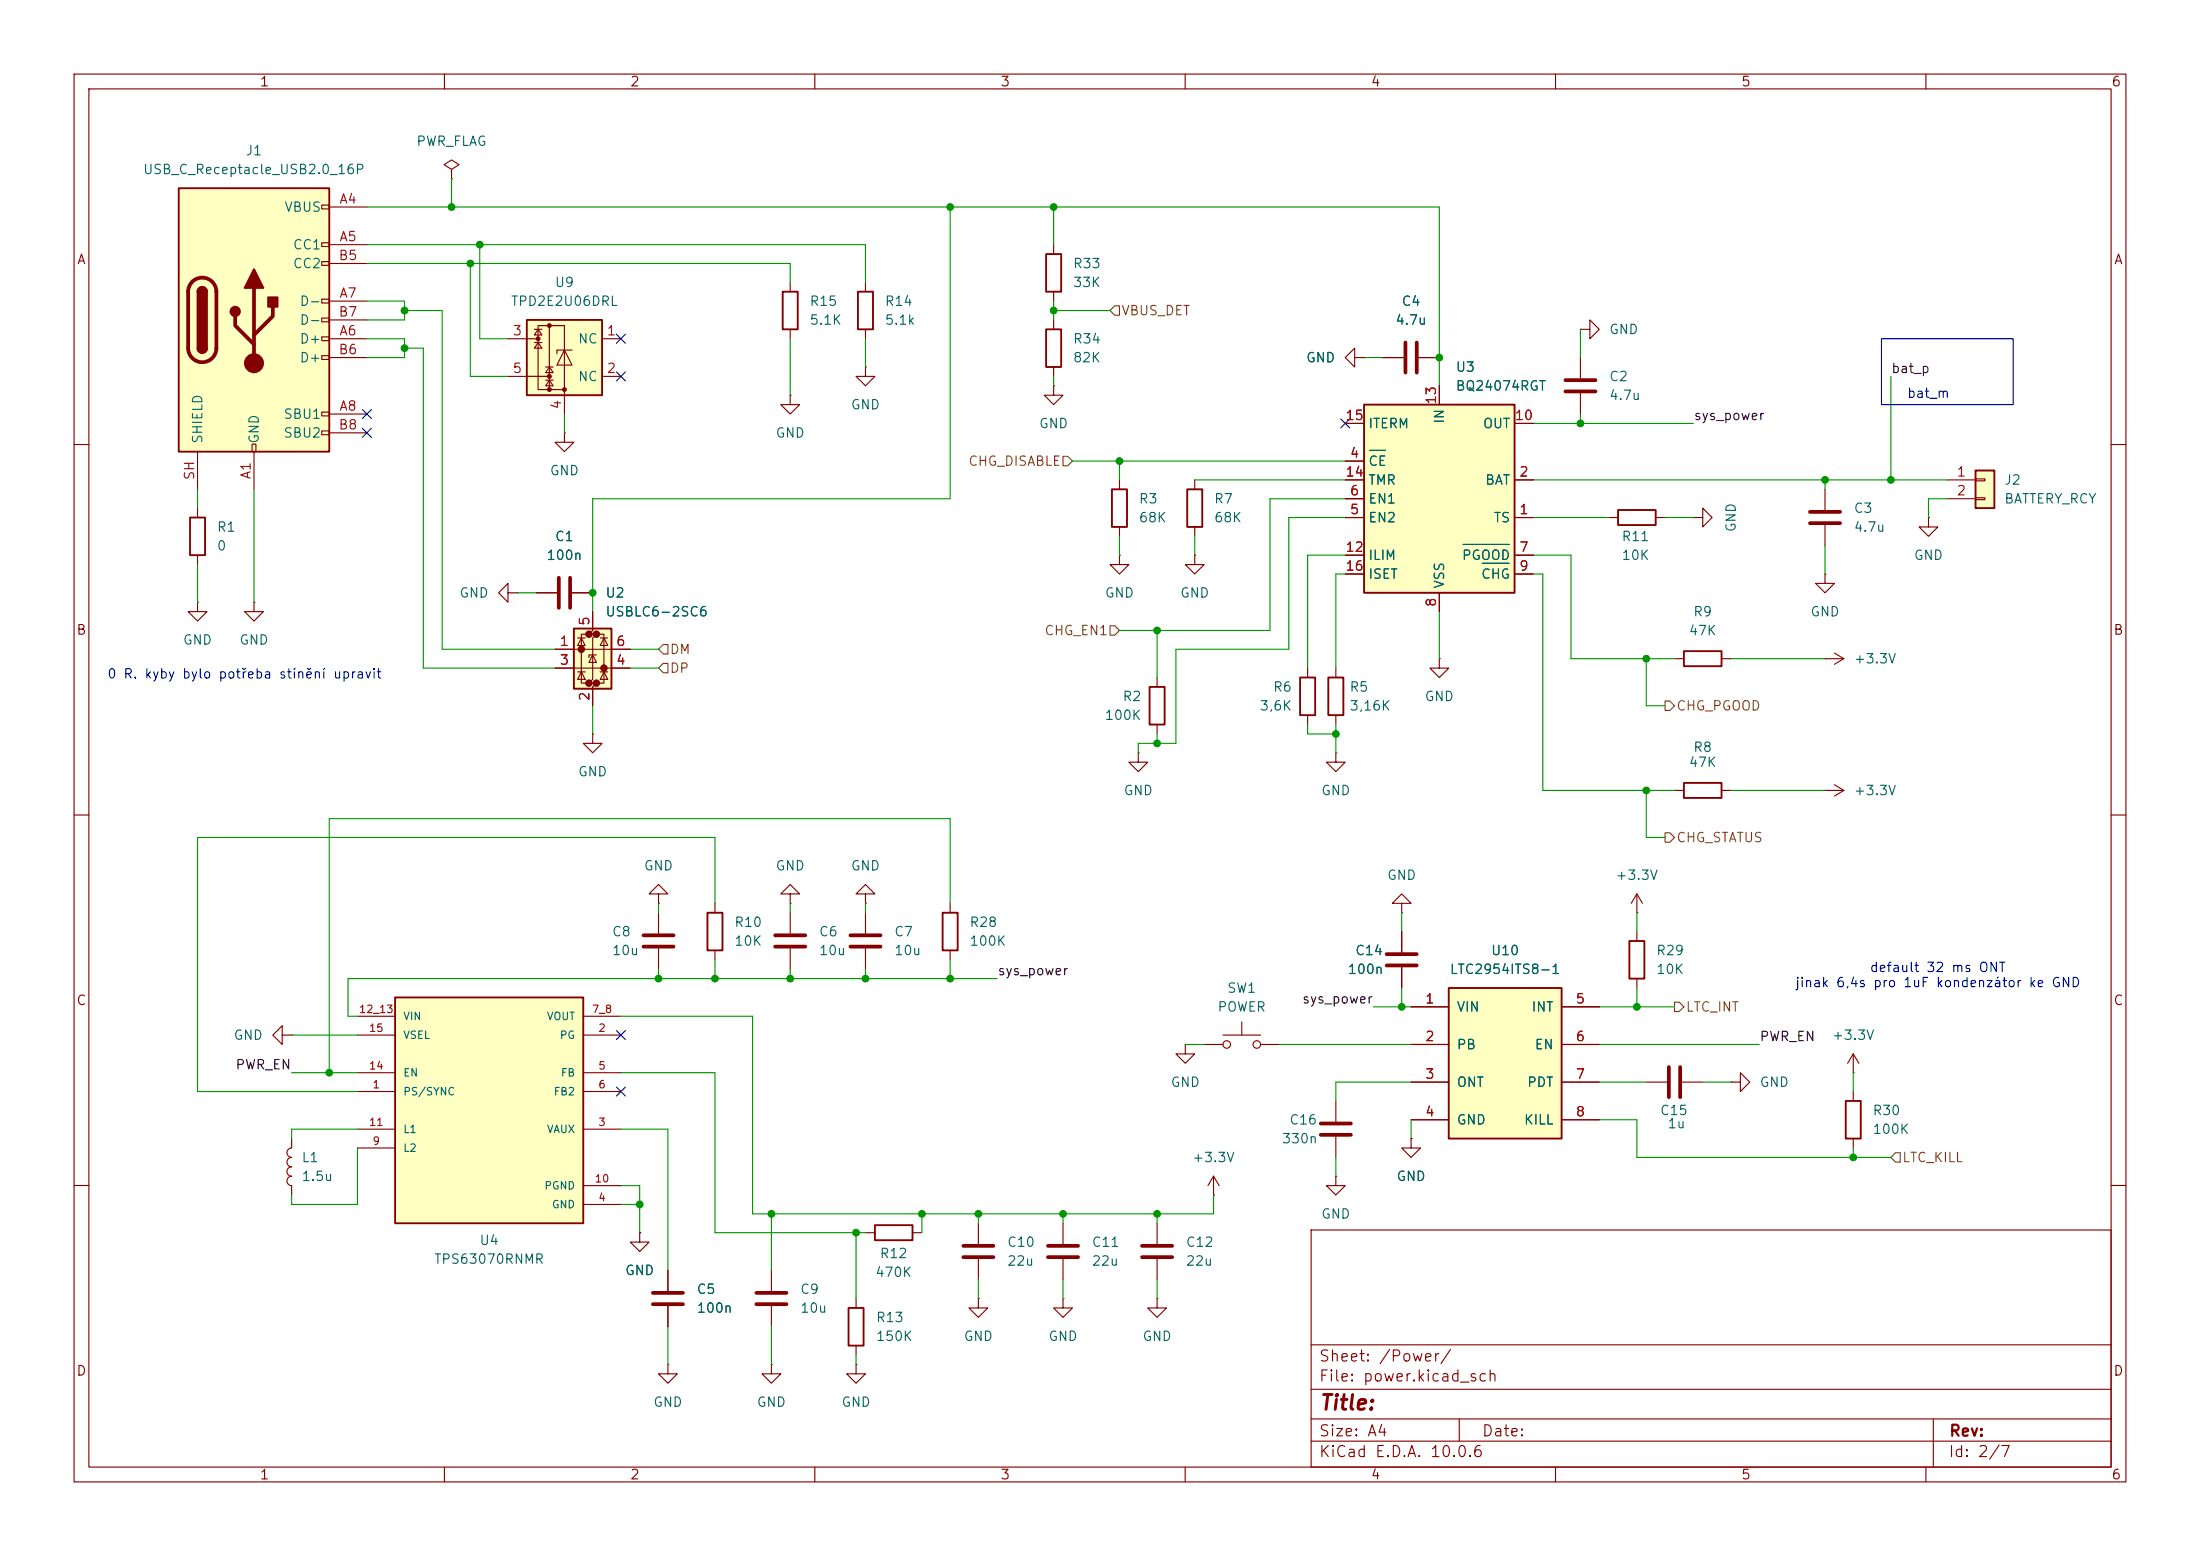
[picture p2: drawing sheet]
<svg xmlns="http://www.w3.org/2000/svg" width="297mm" height="210mm" viewBox="0 0 297 210" stroke-linecap="round" stroke-linejoin="round" font-family="sans-serif">
<g fill="none" stroke="#840000" stroke-width=".15">
<path d="M10 10h277v190h-277zM12 12h273v186h-273zM60 10v2M110 10v2M160 10v2M210 10v2M260 10v2M10 60h2M26.7 68.6v1.3M26.7 74.9v1.3M161.3 74.9v1.3h1.3l-1.3 1.3-1.3-1.3h1.3M161.3 74.9h.1"/>
<path d="M285 60h2M26.7 81.3v1.3h1.2l-1.2 1.2-1.3-1.2h1.3M26.7 81.3h.1M34.3 81.3v1.3h1.3l-1.3 1.2-1.3-1.2h1.3M34.3 81.3h.1M176.5 90.2v1.2M176.5 96.5v1.3M10 110h2M285 110h2M128.3 121.9v1.3M128.3 128.3v1.2M10 160h2"/>
<path d="M104.1 171.5v2.7M104.1 176.3v2.8M177 166h108v32h-108zM285 160h2M60 198v2M104.1 184.2v1.2h1.3l-1.3 1.3-1.2-1.3h1.2M104.1 184.2h.1M110 198v2M115.6 184.2v1.2h1.2l-1.2 1.3-1.3-1.3h1.3M115.6 184.2h.1M160 198v2M177 194.5h108"/>
<path d="M177 191.5h108M177 187.5h108M177 181.5h108M197 191.5v3M210 198v2M260 198v2M261 191.5v6.5"/>
</g>
<path d="M25.7 69.9h2v5h-2zM175.5 91.4h2v5.1h-2zM127.3 123.2h2v5.1h-2z" fill="none" stroke="#840000" stroke-width=".25"/>
<path d="M102.1 176h4.1M102.1 174.5h4.1" fill="none" stroke="#840000" stroke-width=".51"/>
<path d="M266.7 63.5h2.5v5.1h-2.5z" fill="#ffffc2"/>
<path d="M218.4 68.8h5.1v2.1h-5.1zM266.7 63.5h2.5v5.1h-2.5zM227.3 105.7h5.1v2h-5.1zM114.6 176.5h2v5.1h-2zM118.1 165.4h5.1v2h-5.1z" fill="none" stroke="#840000" stroke-width=".25"/>
<g fill="none" stroke="#840000" stroke-width=".15">
<path d="M217.2 69.9h1.2M223.5 69.9h1.3M262.9 64.8h3.8M262.9 67.3h3.8M266.7 64.6h1.3v.3h-1.3zM266.7 67.2h1.3v.2h-1.3zM68.6 80v-1.3l-1.3 1.3 1.3 1.3v-1.3h1.2M69.8 80h.1M226.1 106.7h1.2M232.4 106.7h1.3M86.4 166.4v1.2h1.2l-1.2 1.3-1.3-1.3h1.3M86.4 166.4h.1"/>
<path d="M115.6 175.3v1.2M116.8 166.4h1.3M123.2 166.4h1.3M90.2 184.2v1.2h1.2l-1.2 1.3-1.3-1.3h1.3M90.2 184.2h.1M115.6 181.6v1.3"/>
</g>
<path d="M24.1 25.4h20.3v35.6h-20.3z" fill="#ffffc2"/>
<g fill="none" stroke="#840000" stroke-width=".15">
<path d="M43.4 27.7h1v.5h-1zM43.4 32.8h1v.5h-1zM43.4 35.3h1v.5h-1zM44.4 27.9h5.1M44.4 33h5.1M44.4 35.6h5.1M61 22.9l1-.7-1-.6-1.1 .6 1.1 .7v1.2M61 24.1h.1M34 59.9h.5v1.1h-.5zM43.4 40.4h1v.5h-1zM43.4 42.9h1v.5h-1zM43.4 45.5h1v.5h-1z"/>
<path d="M43.4 48h1v.5h-1zM43.4 55.6h1v.5h-1zM43.4 58.2h1v.5h-1zM44.4 45.7h5.1M44.4 40.6h5.1M44.4 55.9h5.1M44.4 48.3h5.1M44.4 43.2h5.1M44.4 58.4h5.1M213.4 44.5h1.2v-1.3l1.3 1.3-1.3 1.2v-1.2M213.4 44.5h.1M26.7 61v5"/>
<path d="M34.3 61v5M228.6 69.9h1.3v-1.3l1.2 1.3-1.2 1.2v-1.2M228.6 69.9h.1M260.3 69.9v1.2h1.3l-1.3 1.3-1.2-1.3h1.2M260.3 69.9h.1M72.4 80h2.8M77.2 80h2.8M226.1 88.9h1.2M232.4 88.9h1.3M90.2 171.5v2.7M90.2 176.3v2.8"/>
</g>
<path d="M24.1 25.4h20.3v35.6h-20.3zM26.7 39.4a.64 .64 0 0 1 .6-.7 .64 .64 0 0 1 .6 .7M26.7 47a.64 .64 0 0 0 .6 .6 .64 .64 0 0 0 .6-.6M227.3 87.9h5.1v2h-5.1z" fill="none" stroke="#840000" stroke-width=".25"/>
<path d="M26 38a1.9 1.9 0 0 1 2-.4 1.9 1.9 0 0 1 1.2 1.8v7.6a1.91 1.91 0 0 1-1.9 1.9 1.91 1.91 0 0 1-1.9-1.9v-7.6a1.9 1.9 0 0 1 .6-1.4zM34.3 38.9v10.1M31.7 42.7v1.2l2.6 2.6M36.8 41.4v1.3l-2.5 2.5M75.4 78v4M77 78v4M88.1 174.5h4.1M88.1 176h4.1" fill="none" stroke="#840000" stroke-width=".51"/>
<g fill="#840000" stroke="#840000" stroke-width=".25">
<path d="M26.7 39.4h1.2v7.6h-1.2z"/>
<path d="M26.9 38.9a.64 .64 0 0 1 .6-.1 .64 .64 0 0 1 .4 .6h-1.2z"/>
<path d="M26.7 47h1.2a.64 .64 0 0 1-.6 .6 .64 .64 0 0 1-.6-.6z"/>
<path d="M34.3 36.3l1.3 2.6h-2.6z"/>
<path d="M36.2 40.1h1.3v1.3h-1.3z"/>
<circle cx="31.7" cy="42" r=".63"/>
</g>
<circle cx="34.3" cy="49" r="1.27" fill="#840000" stroke="#840000" stroke-width=".15"/>
<path d="M77.5 84.8h5v8.2h-5z" fill="#ffffc2"/>
<g fill="#840000" stroke="#840000" stroke-width=".51">
<circle cx="78.5" cy="87.6" r=".25"/>
<circle cx="79.5" cy="85.6" r=".25"/>
<circle cx="79.5" cy="92.2" r=".25"/>
<circle cx="80.5" cy="85.6" r=".25"/>
<circle cx="80.5" cy="92.2" r=".25"/>
<circle cx="81.5" cy="90.2" r=".25"/>
</g>
<g fill="none" stroke="#840000" stroke-width=".15">
<path d="M76.2 58.4v1.3h1.3l-1.3 1.3-1.3-1.3h1.3M76.2 58.4h.1M213.4 48.3v2.8M213.4 53.1v2.8M74.9 87.6h10.2M74.9 90.2h10.2M78 90.7h1M78 86.1h1M78.5 86.1l.5 1h-1zM78.5 90.7l.5 1h-1zM79.5 85.6h-1v6.6h1M80 82.6v2.5l-.5 .5h1l-.5 .5v5.6l-.5 .5h1l-.5 .5v2.6"/>
<path d="M80 88.4l.5 1h-1zM80.5 88.4h-1v.4M80.5 85.6h1v6.6h-1M81 90.7h1M81 86.1h1M81.5 86.1l.5 1h-1zM81.5 90.7l.5 1h-1z"/>
</g>
<path d="M77.5 84.8h5v8.2h-5z" fill="none" stroke="#840000" stroke-width=".25"/>
<path d="M211.3 51.3h4.1M211.3 52.8h4.1" fill="none" stroke="#840000" stroke-width=".51"/>
<path d="M71.1 43.2h10.2v10.1h-10.2z" fill="#ffffc2"/>
<path d="M71.1 43.2h10.2v10.1h-10.2zM95.5 123.2h2v5.1h-2z" fill="none" stroke="#840000" stroke-width=".25"/>
<g fill="none" stroke="#840000" stroke-width=".15">
<path d="M68.6 45.7h4M68.6 50.8h5.6M72.1 44.5h1.1M72.1 46.2h1.1M72.6 43.9h3.6v8.7h-3.6zM72.6 44.5l.6 .7h-1.1zM72.6 46.2l.6 .8h-1.1zM73.7 49.5h1M73.7 51.3h1M74.2 49.5l.5 .8h-1zM74.2 51.3l.5 .8h-1zM74.2 43.9v8.7"/>
<path d="M76.2 47.2l1 2.1h-2zM76.2 52.6v3.3M77.2 47.2h-2v.6M81.3 45.7h2.5M81.3 50.8h2.5M106.7 53.3v1.3h1.2l-1.2 1.3-1.3-1.3h1.3M106.7 53.3h.1M151.1 74.9v1.3h1.3l-1.3 1.3-1.2-1.3h1.2M151.1 74.9h.1M246.4 77.5v1.2h1.2l-1.2 1.3-1.3-1.3h1.3M246.4 77.5h.1M246.4 66v2.8"/>
<path d="M246.4 70.9v2.8M246.4 88.9h.1M246.4 88.9h2.5M247.6 88.1l1.3 .8M248.9 88.9l-1.3 .8M246.4 106.7h.1M246.4 106.7h2.5M247.6 105.9l1.3 .8M248.9 106.7l-1.3 .7M96.5 121.9v1.3M96.5 128.3v1.2M106.7 123.2v2.8"/>
<path d="M106.7 128v2.8M116.8 123.2v2.8M116.8 128v2.8M165.1 139.7h5.1M167.6 137.9v1.8M160 141v1.2h1.3l-1.3 1.3-1.3-1.3h1.3M160 141h.1M162.6 141h2.5M163.8 158.8l-.7 1.2M163.8 158.8l.8 1.2M163.8 158.8v2.5M170.2 141h2.5"/>
<path d="M180.3 158.8v1.2h1.3l-1.3 1.3-1.2-1.3h1.2M180.3 158.8h.1M180.3 148.6v2.8M180.3 153.4v2.8M132.1 175.3v1.2h1.2l-1.2 1.3-1.3-1.3h1.3M132.1 175.3h.1M132.1 165.1v2.8M132.1 169.9v2.8M143.5 175.3v1.2h1.3l-1.3 1.3-1.3-1.3h1.3M143.5 175.3h.1M143.5 165.1v2.8M143.5 169.9v2.8"/>
<path d="M156.2 175.3v1.2h1.3l-1.3 1.3-1.3-1.3h1.3M156.2 175.3h.1M156.2 165.1v2.8M156.2 169.9v2.8M163.8 161.3h.1"/>
<circle cx="165.6" cy="141" r=".51"/>
<circle cx="169.7" cy="141" r=".51"/>
</g>
<g fill="#840000" stroke="#840000" stroke-width=".15">
<circle cx="72.6" cy="45.7" r=".25"/>
<circle cx="74.2" cy="43.9" r=".25"/>
<circle cx="74.2" cy="50.8" r=".25"/>
<circle cx="74.2" cy="52.6" r=".25"/>
<circle cx="76.2" cy="52.6" r=".25"/>
</g>
<g fill="none" stroke="#840000" stroke-width=".51">
<path d="M244.3 69.1h4.1M244.3 70.6h4.1M104.6 126.2h4.1M104.6 127.8h4.1M114.8 126.2h4.1M114.8 127.8h4.1M178.3 151.6h4.1M178.3 153.2h4.1M130 169.7h4.1M130 168.1h4.1M141.5 169.7h4M141.5 168.1h4"/>
<path d="M154.2 169.7h4M154.2 168.1h4"/>
</g>
<path d="M53.3 134.6h25.4v30.5h-25.4z" fill="#ffffc2"/>
<path d="M105.7 39.4h2v5.1h-2zM115.8 39.4h2.1v5.1h-2.1zM53.3 134.6h25.4v30.5h-25.4zM249.2 148.6h2v5.1h-2z" fill="none" stroke="#840000" stroke-width=".25"/>
<g fill="none" stroke="#840000" stroke-width=".15">
<path d="M106.7 38.1v1.3M116.8 38.1v1.3M106.7 44.5v1.2M116.8 49.5v1.3h1.3l-1.3 1.3-1.2-1.3h1.2M116.8 49.5h.1M116.8 44.5v1.2M48.3 139.7h5M48.3 137.2h5M78.7 139.7h5.1M78.7 137.2h5.1M88.9 120.7h1.3l-1.3-1.3-1.3 1.3h1.3v1.2M88.9 121.9h.1"/>
<path d="M88.9 123.2v2.8M88.9 128v2.8M48.3 147.3h5M48.3 152.4h5M48.3 144.8h5M48.3 154.9h5M78.7 147.3h5.1M78.7 152.4h5.1M78.7 144.8h5.1M190.5 153.7v1.2h1.3l-1.3 1.3-1.3-1.3h1.3M190.5 153.7h.1M222.2 146.1h2.8"/>
<path d="M227.1 146.1h2.8M250.2 144.8h.1M250.2 142.2l-.8 1.3M250.2 142.2l.8 1.3M250.2 142.2v2.6M250.2 147.3v1.3M250.2 153.7v1.2M78.7 162.6h5.1M78.7 160h5.1"/>
</g>
<path d="M86.9 126.2h4M86.9 127.8h4M225.3 144v4.1M226.8 144v4.1" fill="none" stroke="#840000" stroke-width=".51"/>
<path d="M184.1 54.6h20.4v25.4h-20.4z" fill="#ffffc2"/>
<path d="M184.1 54.6h20.4v25.4h-20.4zM179.3 91.4h2.1v5.1h-2.1zM220 127h2v5.1h-2z" fill="none" stroke="#840000" stroke-width=".25"/>
<g fill="none" stroke="#840000" stroke-width=".15">
<path d="M181.6 57.2h2.5M194.3 52.1v2.5M204.5 57.2h2.5M181.6 69.9h2.5M181.6 64.8h2.5M181.6 62.2h2.5M181.6 67.3h2.5M181.6 74.9h2.5M181.6 77.5h2.5M204.5 69.9h2.5M204.5 64.8h2.5M204.5 74.9h2.5"/>
<path d="M204.5 77.5h2.5M80 99.1v1.2h1.3l-1.3 1.3-1.3-1.3h1.3M80 99.1h.1M180.3 90.2v1.2M180.3 96.5v1.3M194.3 88.9v1.3h1.3l-1.3 1.2-1.3-1.2h1.3M194.3 88.9h.1M194.3 80v2.6M180.3 101.6v1.3h1.3l-1.3 1.2-1.2-1.2h1.2M180.3 101.6h.1M38.1 139.7v-1.3l-1.3 1.3 1.3 1.3v-1.3h1.3M39.4 139.7h.1"/>
<path d="M106.7 120.7h1.2l-1.2-1.3-1.3 1.3h1.3v1.2M106.7 121.9h.1M116.8 120.7h1.3l-1.3-1.3-1.2 1.3h1.2v1.2M116.8 121.9h.1M189.2 121.9h1.3l-1.3-1.2-1.2 1.2h1.2v1.3M189.2 123.2h.1M189.2 125.7v2.8M189.2 130.6v2.8M221 123.2h.1M221 120.7l-.8 1.2M221 120.7l.7 1.2M221 120.7v2.5"/>
<path d="M221 125.7v1.3M221 132.1v1.3M39.4 153.7v1.2a.64 .64 0 0 0-.7 .7 .64 .64 0 0 0 .7 .6 .64 .64 0 0 0-.7 .6 .64 .64 0 0 0 .7 .7 .64 .64 0 0 0-.7 .6 .64 .64 0 0 0 .7 .7 .64 .64 0 0 0-.7 .6 .64 .64 0 0 0 .7 .6v1.3M233.7 146.1h1.2v-1.3l1.3 1.3-1.3 1.2v-1.2M233.7 146.1h.1"/>
</g>
<path d="M184.9 60.8h2.2M197.5 73.5h6.2M200.1 76h3.6" fill="none" stroke="#006464" stroke-width=".15"/>
<path d="M187.2 128.8h4.1M187.2 130.3h4.1" fill="none" stroke="#840000" stroke-width=".51"/>
<path d="M195.6 133.4h15.2v20.3h-15.2z" fill="#ffffc2"/>
<path d="M141.2 34.3h2.1v5.1h-2.1zM141.2 44.5h2.1v5h-2.1zM150.1 66h2v5.1h-2zM160.3 66h2v5.1h-2zM155.2 92.7h2v5.1h-2zM195.6 133.4h15.2v20.3h-15.2z" fill="none" stroke="#840000" stroke-width=".25"/>
<g fill="none" stroke="#840000" stroke-width=".15">
<path d="M142.2 33v1.3M142.2 39.4v1.2M142.2 52.1v1.2h1.3l-1.3 1.3-1.2-1.3h1.2M142.2 52.1h.1M142.2 43.2v1.3M142.2 49.5v1.3M181.6 57.2h2.5M182.9 48.3v-1.3l-1.3 1.3 1.3 1.2v-1.2h1.2M184.1 48.3h.1M186.7 48.3h2.8M191.5 48.3h2.8M194.3 52.1v2.5"/>
<path d="M204.5 57.2h2.5M151.1 64.8v1.2M151.1 71.1v1.3M161.3 64.8v1.2M161.3 71.1v1.3M181.6 69.9h2.5M181.6 64.8h2.5M181.6 62.2h2.5M181.6 67.3h2.5M181.6 74.9h2.5M181.6 77.5h2.5M204.5 69.9h2.5"/>
<path d="M204.5 64.8h2.5M204.5 74.9h2.5M204.5 77.5h2.5M72.4 80h2.8M74.9 87.6h2.6M74.9 90.2h2.6M77.2 80h2.8M80 82.6v2.5M80 92.7v2.6M82.5 87.6h2.6M82.5 90.2h2.6M156.2 91.4v1.3"/>
<path d="M156.2 97.8v1.3M194.3 80v2.6M153.7 101.6v1.3h1.2l-1.2 1.2-1.3-1.2h1.3M153.7 101.6h.1M189.2 125.7v2.8M189.2 130.6v2.8M190.5 135.9h5.1M210.8 135.9h5.1M190.5 153.7h.1M190.5 141h5.1M190.5 146.1h5.1M190.5 151.1h5.1"/>
<path d="M210.8 141h5.1M210.8 146.1h5.1M210.8 151.1h5.1M86.4 166.4h.1M90.2 171.5v2.7M90.2 176.3v2.8"/>
</g>
<path d="M189.7 46.2v4.1M191.3 46.2v4.1" fill="none" stroke="#840000" stroke-width=".51"/>
<path d="M150.5 41.3h.6v1.2h-.6l-.6-.6zM143.5 61.6h.6l.7 .6-.7 .7h-.6zM89.5 87h.7v1.3h-.7l-.6-.7zM89.5 89.5h.7v1.3h-.7l-.6-.6zM149.9 84.5h.6l.6 .6-.6 .6h-.6zM224.8 94.6h.6l.7 .7-.7 .6h-.6zM224.8 112.4h.6l.7 .6-.7 .7h-.6zM226.1 135.3h.6l.6 .6-.6 .6h-.6zM255.9 155.6h.6v1.2h-.6l-.6-.6z" fill="none" stroke="#725600" stroke-width=".15"/>
<g fill="none" stroke="#009600" stroke-width=".15">
<path d="M49.5 35.6h57.2v2.5M49.5 33h67.3v5.1M49.5 27.9h144.8v24.2M61 24.1v3.8M63.5 35.6v15.2h5.1M64.8 33v12.7h3.8M128.3 27.9v39.4h-48.3v15.3M142.2 27.9v5.1M49.5 45.7h5.1v2.6h-5.1M49.5 40.6h5.1v2.6h-5.1M54.6 47h2.5v43.2h17.8M54.6 41.9h5.1v45.7h15.2"/>
<path d="M76.2 55.9v2.5M106.7 45.7v7.6M116.8 45.7v3.8M142.2 41.9h7.7M142.2 40.6v2.6M142.2 50.8v1.3M184.1 48.3h2.6M207 57.2h21.6M213.4 44.5v3.8M213.4 55.9v1.3M255.3 50.8v14M26.7 66v2.6"/>
<path d="M26.7 76.2v5.1M34.3 66v15.3M144.8 62.2h36.8M151.1 62.2v2.6M151.1 72.4v2.5M161.3 64.8h20.3M161.3 72.4v2.5M181.6 69.9h-7.6v17.7h-15.3v12.7h-5v1.3M181.6 67.3h-10.2v17.8h-20.3M181.6 74.9h-5.1v15.3M181.6 77.5h-1.3v12.7M207 74.9h5.1v14h14"/>
<path d="M207 77.5h1.3v29.2h17.8M207 69.9h10.2M207 64.8h55.9M224.8 69.9h3.8M246.4 64.8v1.2M246.4 73.7v3.8M262.9 67.3h-2.6v2.6M69.8 80h2.6M80 95.3v3.8M85.1 90.2h3.8M85.1 87.6h3.8M156.2 85.1v6.3"/>
<path d="M156.2 99.1v1.2M176.5 97.8v1.3h3.8M180.3 97.8v3.8M194.3 82.6v6.3M222.2 88.9v6.4h2.6M233.7 88.9h12.7M222.2 106.7v6.3h2.6M233.7 106.7h12.7M39.4 139.7h8.9M83.8 137.2h17.8v26.6h62.2v-2.5M88.9 121.9v1.3M88.9 130.8v1.3"/>
<path d="M96.5 121.9v-8.9h-69.8v34.3h21.6M96.5 129.5v2.6M106.7 121.9v1.3M106.7 130.8v1.3M116.8 121.9v1.3M116.8 130.8v1.3M128.3 121.9v-11.4h-83.9v34.3M128.3 129.5v2.6M134.6 132.1h-87.6v5.1h1.3M185.4 135.9h5.1M189.2 123.2v2.5M189.2 133.4v2.5"/>
<path d="M215.9 135.9h10.2M221 123.2v2.5M221 133.4v2.5M39.4 144.8h8.9M48.3 152.4h-8.9v1.3M48.3 154.9v7.7h-8.9v-1.3M83.8 152.4h6.4v19.1M83.8 144.8h12.7v21.6h20.3M160 141h2.6M172.7 141h17.8M180.3 156.2v2.6M190.5 146.1h-10.2v2.5"/>
<path d="M190.5 151.1v2.6M215.9 141h21.6M215.9 151.1h5.1v5.1h34.3M215.9 146.1h6.3M229.9 146.1h3.8M250.2 144.8v2.5M250.2 154.9v1.3M83.8 162.6h2.6M83.8 160h2.6v6.4M90.2 179.1v5.1M104.1 163.8v7.7M104.1 179.1v5.1"/>
<path d="M115.6 166.4v8.9M124.5 163.8v2.6M132.1 163.8v1.3M132.1 172.7v2.6M143.5 163.8v1.3M143.5 172.7v2.6M156.2 163.8v1.3M156.2 172.7v2.6M115.6 182.9v1.3"/>
</g>
<g fill="none" stroke="#000084" stroke-width=".15">
<path d="M48.9 57.8l1.2 1.2M48.9 55.3l1.2 1.2M50.1 57.8l-1.2 1.2M50.1 55.3l-1.2 1.2M83.2 45.1l1.2 1.2M83.2 50.2l1.2 1.2M84.4 45.1l-1.2 1.2M84.4 50.2l-1.2 1.2M181 56.5l1.2 1.3M182.2 56.5l-1.2 1.3M83.2 139.1l1.2 1.2M84.4 139.1l-1.2 1.2"/>
<path d="M83.2 146.7l1.2 1.2M84.4 146.7l-1.2 1.2"/>
</g>
<path d="M254 45.7h17.8v8.9h-17.8z" fill="none" stroke="#0000c2" stroke-width=".15"/>
<path d="M184.9 60.8h2.2M197.5 73.5h6.2M200.1 76h3.6" fill="none" stroke="#006464" stroke-width=".15"/>
<g fill="#009600" stroke="#009600" stroke-width=".14">
<circle cx="80" cy="80" r=".46"/>
<circle cx="54.6" cy="47" r=".46"/>
<circle cx="96.5" cy="132.1" r=".46"/>
<circle cx="44.4" cy="144.8" r=".46"/>
<circle cx="88.9" cy="132.1" r=".46"/>
<circle cx="115.6" cy="166.4" r=".46"/>
<circle cx="106.7" cy="132.1" r=".46"/>
<circle cx="86.4" cy="162.6" r=".46"/>
<circle cx="104.1" cy="163.8" r=".46"/>
<circle cx="63.5" cy="35.6" r=".46"/>
<circle cx="61" cy="27.9" r=".46"/>
<circle cx="64.8" cy="33" r=".46"/>
<circle cx="54.6" cy="41.9" r=".46"/>
<circle cx="180.3" cy="99.1" r=".46"/>
<circle cx="222.2" cy="106.7" r=".46"/>
<circle cx="222.2" cy="88.9" r=".46"/>
<circle cx="213.4" cy="57.2" r=".46"/>
<circle cx="255.3" cy="64.8" r=".46"/>
<circle cx="246.4" cy="64.8" r=".46"/>
<circle cx="124.5" cy="163.8" r=".46"/>
<circle cx="132.1" cy="163.8" r=".46"/>
<circle cx="156.2" cy="163.8" r=".46"/>
<circle cx="143.5" cy="163.8" r=".46"/>
<circle cx="250.2" cy="156.2" r=".46"/>
<circle cx="189.2" cy="135.9" r=".46"/>
<circle cx="221" cy="135.9" r=".46"/>
<circle cx="142.2" cy="41.9" r=".46"/>
<circle cx="142.2" cy="27.9" r=".46"/>
<circle cx="128.3" cy="27.9" r=".46"/>
<circle cx="151.1" cy="62.2" r=".46"/>
<circle cx="194.3" cy="48.3" r=".46"/>
<circle cx="156.2" cy="100.3" r=".46"/>
<circle cx="156.2" cy="85.1" r=".46"/>
<circle cx="116.8" cy="132.1" r=".46"/>
<circle cx="128.3" cy="132.1" r=".46"/>
</g>
<text font-size="2" fill="#840000" x="178" y="190.8">Title:</text>
<g font-size="1.5" fill="#840000">
<text x="178" y="184.1">Sheet: /Power/</text>
<text x="178" y="186.8">File: power.kicad_sch</text>
<text x="178" y="197">KiCad E.D.A. 10.0.6</text>
<text x="178" y="194.2">Size: A4</text>
<text x="200" y="194.2">Date:</text>
<text x="263" y="197">Id: 2/7</text>
<text x="263" y="194.2">Rev:</text>
</g>
<g font-size="1.3" fill="#840000">
<text x="35" y="12">1</text>
<text x="85" y="12">2</text>
<text x="135" y="12">3</text>
<text x="185" y="12">4</text>
<text x="235" y="12">5</text>
<text x="285" y="12">6</text>
<text x="10.3" y="36">A</text>
<text x="285.3" y="36">A</text>
<text x="10.2" y="86">B</text>
<text x="285.2" y="86">B</text>
<text x="10.2" y="136">C</text>
<text x="285.2" y="136">C</text>
<text x="10.2" y="186">D</text>
<text x="285.2" y="186">D</text>
<text x="35" y="200">1</text>
<text x="85" y="200">2</text>
<text x="135" y="200">3</text>
<text x="185" y="200">4</text>
<text x="235" y="200">5</text>
<text x="285" y="200">6</text>
</g>
<g font-size="1.3" fill="#006464">
<text x="19.2" y="23.8">USB_C_Receptacle_USB2.0_16P</text>
<text x="33.1" y="21.3">J1</text>
<text x="56.1" y="20">PWR_FLAG</text>
<text x="38.3" y="28.9">VBUS</text>
<text x="39.5" y="34">CC1</text>
<text x="39.5" y="36.5">CC2</text>
<text x="40.4" y="41.6">D-</text>
<text x="68.9" y="41.6">TPD2E2U06DRL</text>
<text x="74.8" y="39.1">U9</text>
<text x="109.2" y="41.6">R15</text>
<text x="119.4" y="41.6">R14</text>
<text x="144.8" y="36.5">R33</text>
<text x="144.8" y="39.1">33K</text>
<text x="189.1" y="41.6">C4</text>
<text x="40.4" y="46.7">D+</text>
<text x="40.4" y="44.1">D-</text>
<text x="77.9" y="46.7">NC</text>
<text x="109.2" y="44.1">5.1K</text>
<text x="119.4" y="44.1">5.1k</text>
<text x="144.8" y="46.7">R34</text>
<text x="188.3" y="44.1">4.7u</text>
<text x="217.2" y="45.4">GND</text>
<text x="40.4" y="49.2">D+</text>
<text x="77.9" y="51.8">NC</text>
<text x="144.8" y="49.2">82K</text>
<text x="176.2" y="49.2">GND</text>
<text x="196.4" y="50.5">U3</text>
<text x="196.4" y="53">BQ24074RGT</text>
<text x="217.2" y="51.8">C2</text>
<text x="27.6" y="60" transform="rotate(-90 27.6 60)">SHIELD</text>
<text x="35.3" y="60" transform="rotate(-90 35.3 60)">GND</text>
<text x="38.2" y="56.8">SBU1</text>
<text x="38.2" y="59.4">SBU2</text>
<text x="104.6" y="59.4">GND</text>
<text x="114.8" y="55.6">GND</text>
<text x="140.2" y="58.1">GND</text>
<text x="184.6" y="58.1">ITERM</text>
<text x="195.3" y="57.3" transform="rotate(-90 195.3 57.3)">IN</text>
<text x="200.1" y="58.1">OUT</text>
<text x="217.2" y="54.3">4.7u</text>
<text x="74.1" y="64.5">GND</text>
<text x="184.6" y="63.2">CE</text>
<text x="184.6" y="65.7">TMR</text>
<text x="200.4" y="65.7">BAT</text>
<text x="270.5" y="65.7">J2</text>
<text x="153.7" y="68.3">R3</text>
<text x="153.7" y="70.8">68K</text>
<text x="163.8" y="68.3">R7</text>
<text x="163.8" y="70.8">68K</text>
<text x="184.6" y="70.8">EN2</text>
<text x="184.6" y="68.3">EN1</text>
<text x="201.6" y="70.8">TS</text>
<text x="234.6" y="71.9" transform="rotate(-90 234.6 71.9)">GND</text>
<text x="250.2" y="69.5">C3</text>
<text x="270.5" y="68.3">BATTERY_RCY</text>
<text x="29.2" y="72.1">R1</text>
<text x="29.2" y="74.6">0</text>
<text x="73.7" y="75.9">100n</text>
<text x="74.8" y="73.4">C1</text>
<text x="184.6" y="75.9">ILIM</text>
<text x="197.3" y="75.9">PGOOD</text>
<text x="218.8" y="73.4">R11</text>
<text x="218.8" y="75.9">10K</text>
<text x="250.2" y="72.1">4.7u</text>
<text x="258.3" y="75.9">GND</text>
<text x="61.9" y="81">GND</text>
<text x="81.6" y="81">U2</text>
<text x="81.6" y="83.5">USBLC6-2SC6</text>
<text x="149.1" y="81">GND</text>
<text x="159.2" y="81">GND</text>
<text x="184.6" y="78.4">ISET</text>
<text x="195.3" y="79.5" transform="rotate(-90 195.3 79.5)">VSS</text>
<text x="199.9" y="78.4">CHG</text>
<text x="228.5" y="83.5">R9</text>
<text x="244.3" y="83.5">GND</text>
<text x="24.6" y="87.3">GND</text>
<text x="32.2" y="87.3">GND</text>
<text x="227.9" y="86.1">47K</text>
<text x="250.2" y="89.9">+3.3V</text>
<text x="151.5" y="94.9">R2</text>
<text x="171.8" y="93.7">R6</text>
<text x="182.1" y="93.7">R5</text>
<text x="192.2" y="94.9">GND</text>
<text x="149" y="97.5">100K</text>
<text x="170" y="96.2">3,6K</text>
<text x="182.1" y="96.2">3,16K</text>
<text x="228.5" y="101.8">R8</text>
<text x="77.9" y="105.1">GND</text>
<text x="151.6" y="107.6">GND</text>
<text x="178.3" y="107.6">GND</text>
<text x="227.9" y="103.8">47K</text>
<text x="250.2" y="107.6">+3.3V</text>
<text x="86.8" y="117.8">GND</text>
<text x="104.6" y="117.8">GND</text>
<text x="114.8" y="117.8">GND</text>
<text x="187.2" y="119.1">GND</text>
<text x="218" y="119.1">+3.3V</text>
<text x="99" y="125.4">R10</text>
<text x="130.8" y="125.4">R28</text>
<text x="82.5" y="126.7">C8</text>
<text x="82.5" y="129.2">10u</text>
<text x="99" y="128">10K</text>
<text x="110.5" y="126.7">C6</text>
<text x="110.5" y="129.2">10u</text>
<text x="120.6" y="126.7">C7</text>
<text x="120.6" y="129.2">10u</text>
<text x="130.8" y="128">100K</text>
<text x="181.8" y="131.8">100n</text>
<text x="182.9" y="129.2">C14</text>
<text x="195.6" y="131.8">LTC2954ITS8-1</text>
<text x="201.2" y="129.2">U10</text>
<text x="223.5" y="129.2">R29</text>
<text x="223.5" y="131.8">10K</text>
<text x="164.3" y="136.9">POWER</text>
<text x="165.6" y="134.3">SW1</text>
<text x="196.6" y="136.9">VIN</text>
<text x="206.7" y="136.9">INT</text>
<text x="31.5" y="140.7">GND</text>
<text x="196.6" y="141.9">PB</text>
<text x="207.1" y="141.9">EN</text>
<text x="247.2" y="140.7">+3.3V</text>
<text x="158" y="147">GND</text>
<text x="196.6" y="147">ONT</text>
<text x="206.1" y="147">PDT</text>
<text x="237.5" y="147">GND</text>
<text x="173" y="154.6">330n</text>
<text x="174" y="152.1">C16</text>
<text x="196.6" y="152.1">GND</text>
<text x="205.6" y="152.1">KILL</text>
<text x="224" y="150.8">C15</text>
<text x="225" y="152.6">1u</text>
<text x="252.7" y="150.8">R30</text>
<text x="252.7" y="153.4">100K</text>
<text x="40.6" y="157.2">L1</text>
<text x="40.6" y="159.7">1.5u</text>
<text x="160.9" y="157.2">+3.3V</text>
<text x="188.4" y="159.7">GND</text>
<text x="178.3" y="164.8">GND</text>
<text x="58.5" y="170.9">TPS63070RNMR</text>
<text x="64.6" y="168.3">U4</text>
<text x="84.3" y="172.4">GND</text>
<text x="118.1" y="172.7">470K</text>
<text x="118.7" y="170.1">R12</text>
<text x="135.9" y="168.6">C10</text>
<text x="135.9" y="171.1">22u</text>
<text x="147.3" y="168.6">C11</text>
<text x="147.3" y="171.1">22u</text>
<text x="160" y="168.6">C12</text>
<text x="160" y="171.1">22u</text>
<text x="94" y="175">C5</text>
<text x="94" y="177.5">100n</text>
<text x="107.9" y="175">C9</text>
<text x="107.9" y="177.5">10u</text>
<text x="118.2" y="178.8">R13</text>
<text x="118.2" y="181.3">150K</text>
<text x="130" y="181.3">GND</text>
<text x="141.4" y="181.3">GND</text>
<text x="154.1" y="181.3">GND</text>
<text x="88.1" y="190.2">GND</text>
<text x="102.1" y="190.2">GND</text>
<text x="113.5" y="190.2">GND</text>
</g>
<g font-size="1.3" fill="#a90000">
<text x="45.7" y="27.8">A4</text>
<text x="45.6" y="35.4">B5</text>
<text x="45.7" y="32.9">A5</text>
<text x="45.7" y="40.5">A7</text>
<text x="45.6" y="43">B7</text>
<text x="45.7" y="45.6">A6</text>
<text x="69.1" y="45.6">3</text>
<text x="81.8" y="45.6">1</text>
<text x="45.6" y="48.1">B6</text>
<text x="69.1" y="50.7">5</text>
<text x="81.8" y="50.7">2</text>
<text x="45.6" y="58.3">B8</text>
<text x="45.7" y="55.7">A8</text>
<text x="76.1" y="55.3" transform="rotate(-90 76.1 55.3)">4</text>
<text x="181.5" y="57">15</text>
<text x="194.2" y="54.7" transform="rotate(-90 194.2 54.7)">13</text>
<text x="204.4" y="57">10</text>
<text x="26.5" y="64.9" transform="rotate(-90 26.5 64.9)">SH</text>
<text x="34.2" y="64.8" transform="rotate(-90 34.2 64.8)">A1</text>
<text x="181.5" y="64.6">14</text>
<text x="182.1" y="62.1">4</text>
<text x="205" y="64.6">2</text>
<text x="264.1" y="64.6">1</text>
<text x="182.1" y="69.7">5</text>
<text x="182.1" y="67.2">6</text>
<text x="205" y="69.7">1</text>
<text x="264.1" y="67.2">2</text>
<text x="181.5" y="74.8">12</text>
<text x="181.5" y="77.3">16</text>
<text x="205" y="74.8">7</text>
<text x="205" y="77.3">9</text>
<text x="194.2" y="82" transform="rotate(-90 194.2 82)">8</text>
<text x="75.5" y="87.5">1</text>
<text x="79.9" y="84.6" transform="rotate(-90 79.9 84.6)">5</text>
<text x="83.1" y="87.5">6</text>
<text x="75.5" y="90">3</text>
<text x="79.9" y="94.7" transform="rotate(-90 79.9 94.7)">2</text>
<text x="83.1" y="90">4</text>
<text x="192.3" y="135.8">1</text>
<text x="212.6" y="135.8">5</text>
<text x="192.3" y="140.8">2</text>
<text x="212.6" y="140.8">6</text>
<text x="192.3" y="145.9">3</text>
<text x="212.6" y="145.9">7</text>
<text x="192.3" y="151">4</text>
<text x="212.6" y="151">8</text>
</g>
<g font-size="1.3" fill="#725600">
<text x="151.3" y="42.9">VBUS_DET</text>
<text x="130.6" y="63.2">CHG_DISABLE</text>
<text x="90.3" y="88.6">DM</text>
<text x="140.9" y="86.1">CHG_EN1</text>
<text x="90.3" y="91.1">DP</text>
<text x="226.2" y="96.2">CHG_PGOOD</text>
<text x="226.2" y="114">CHG_STATUS</text>
<text x="227.5" y="136.9">LTC_INT</text>
<text x="256.7" y="157.2">LTC_KILL</text>
</g>
<g font-size="1.3" fill="#0f0f0f">
<text x="255.2" y="50.7">bat_p</text>
<text x="228.6" y="57">sys_power</text>
<text x="134.6" y="132">sys_power</text>
<text x="175.7" y="135.8">sys_power</text>
<text x="237.5" y="140.8">PWR_EN</text>
<text x="31.7" y="144.7">PWR_EN</text>
</g>
<g font-size="1.3" fill="#0000c2">
<text x="257.4" y="54">bat_m</text>
<text x="14.4" y="91.9">0 R. kyby bylo potřeba stínění upravit</text>
<text x="252.3" y="131.5">default 32 ms ONT</text>
<text x="242.3" y="133.6">jinak 6,4s pro 1uF kondenzátor ke GND</text>
</g>
<g font-size="1" fill="#a90000">
<text x="48.4" y="137">12_13</text>
<text x="79.8" y="137">7_8</text>
<text x="49.7" y="139.5">15</text>
<text x="80.7" y="139.5">2</text>
<text x="49.7" y="144.6">14</text>
<text x="50.2" y="147.1">1</text>
<text x="80.7" y="144.6">5</text>
<text x="80.7" y="147.1">6</text>
<text x="49.7" y="152.2">11</text>
<text x="50.2" y="154.8">9</text>
<text x="80.7" y="152.2">3</text>
<text x="80.2" y="159.8">10</text>
<text x="80.7" y="162.4">4</text>
</g>
<g font-size="1" fill="#006464">
<text x="54.4" y="137.9">VIN</text>
<text x="73.7" y="137.9">VOUT</text>
<text x="54.4" y="140.5">VSEL</text>
<text x="75.5" y="140.5">PG</text>
<text x="54.4" y="148.1">PS/SYNC</text>
<text x="54.4" y="145.5">EN</text>
<text x="74.7" y="148.1">FB2</text>
<text x="75.6" y="145.5">FB</text>
<text x="54.4" y="155.7">L2</text>
<text x="54.4" y="153.2">L1</text>
<text x="73.7" y="153.2">VAUX</text>
<text x="73.4" y="160.8">PGND</text>
<text x="74.4" y="163.3">GND</text>
</g>
</svg>
